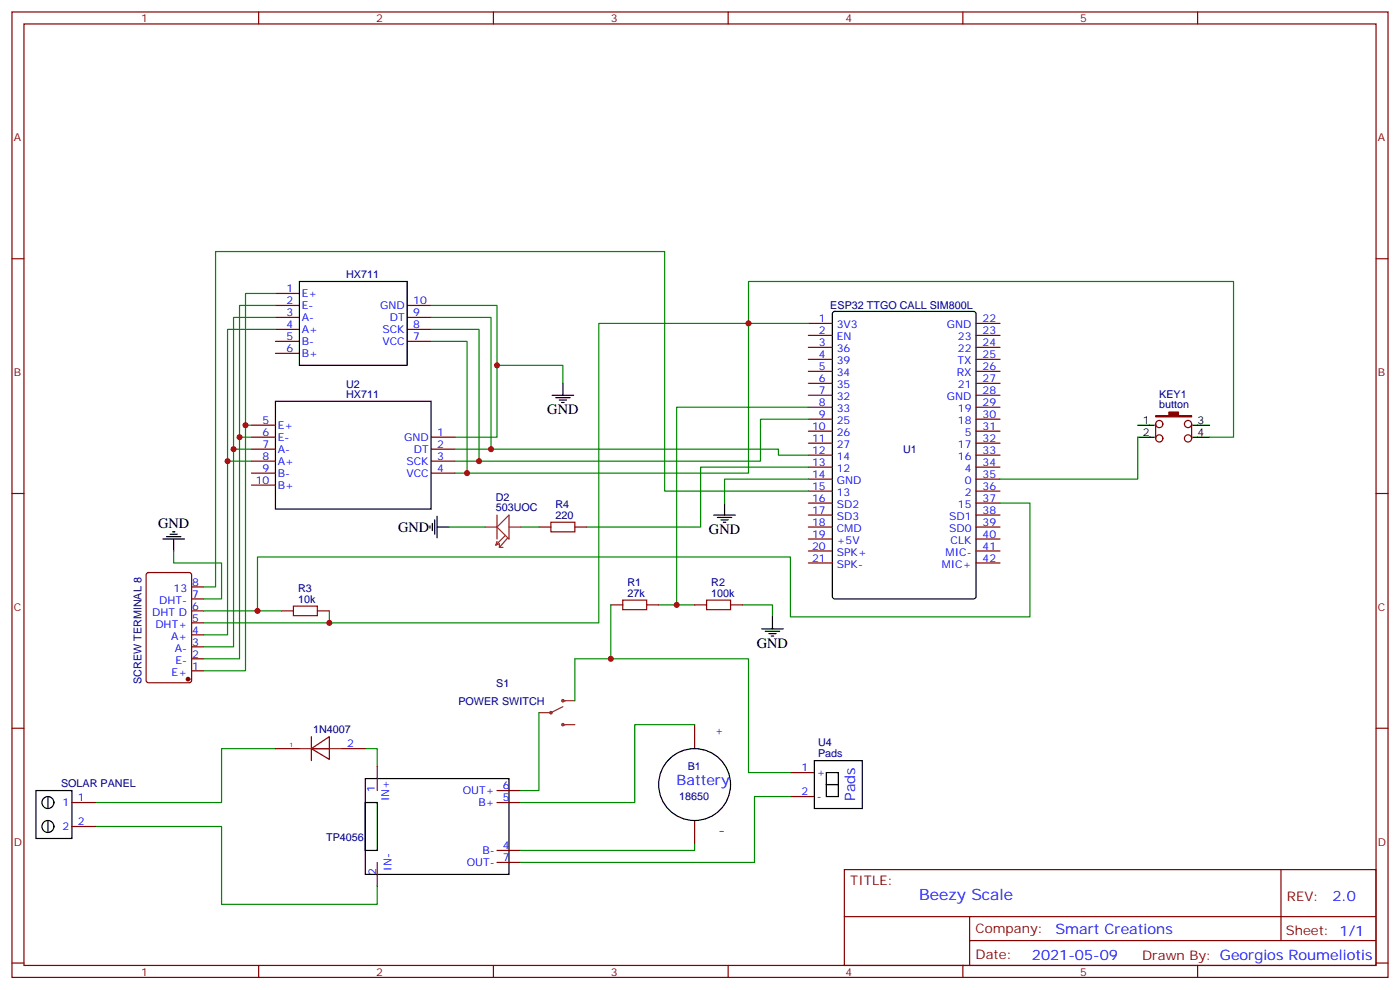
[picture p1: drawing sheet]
<svg xmlns="http://www.w3.org/2000/svg" width="412mm" height="292mm" viewBox="0 0 412 292" stroke-linecap="round" stroke-linejoin="round" font-family="sans-serif">
<g fill="none" stroke="#870000" stroke-width=".35">
<path d="M3.5 3.5h405.4v284.4h-405.4zM7.1 7.1h398.2v277.2h-398.2zM76.2 3.5v3.6M145.3 3.5v3.6M214.5 3.5v3.6M283.6 3.5v3.6M352.8 3.5v3.6M3.5 76.2h3.6M405.3 76.2h3.6M81.1 90h7.1M81.1 86.4h7.1M81.1 93.5h7.1"/>
<path d="M81.1 97h7.1M119.9 90h7.1M119.9 93.5h7.1M119.9 97h7.1M238.1 95.2h7.1M238.1 98.8h7.1M287.5 95.2h7.1M287.5 98.8h7.1M81.1 104.1h7.1M81.1 100.5h7.1M119.9 100.5h7.1M238.1 102.3h7.1"/>
<path d="M238.1 105.8h7.1M238.1 109.4h7.1M238.1 112.9h7.1M238.1 116.4h7.1M238.1 119.9h7.1M287.5 102.3h7.1M287.5 105.8h7.1M287.5 109.4h7.1M287.5 112.9h7.1M287.5 116.4h7.1M287.5 119.9h7.1M74.1 139.3h7"/>
<path d="M74.1 135.8h7M74.1 132.3h7M74.1 128.8h7M74.1 125.2h7M127 139.3h7.1M127 135.8h7.1M127 132.3h7.1M127 128.8h7.1M238.1 123.5h7.1M238.1 127h7.1M238.1 130.5h7.1M238.1 134.1h7.1"/>
<path d="M238.1 137.6h7.1M287.5 123.5h7.1M287.5 127h7.1M287.5 130.5h7.1M287.5 134.1h7.1M287.5 137.6h7.1M340.4 124.9v4.2M351 124.9v4.2M3.5 145.3h3.6M74.1 142.9h7M158.7 155.2h3.6M169.3 155.2h3.6"/>
<path d="M238.1 141.1h7.1M238.1 144.6h7.1M238.1 148.2h7.1M238.1 151.7h7.1M238.1 155.2h7.1M238.1 158.8h7.1M287.5 141.1h7.1M287.5 144.6h7.1M287.5 148.2h7.1M287.5 151.7h7.1M287.5 155.2h7.1M287.5 158.8h7.1"/>
<path d="M405.3 145.3h3.6M43.3 168.8l.4-.2h12l.7 .5v31.3l-.4 .6-12.3 .1-.6-.5-.1-31.3zM56.4 179.9h3.6M56.4 176.4h3.6M56.4 172.9h3.6M82.9 179.9h3.5M93.5 179.9h3.5M179.9 178.2h3.5M190.5 178.2h3.5M204.6 178.2h3.5M215.2 178.2h3.5M238.1 162.3h7.1"/>
<path d="M238.1 165.8h7.1M287.5 162.3h7.1M287.5 165.8h7.1M56.4 197.6h3.6M56.4 194h3.6M56.4 190.5h3.6M56.4 187h3.6M56.4 183.4h3.6M3.5 214.5h3.6M91.7 217v7M204.6 213.4v7.1M405.3 214.5h3.6"/>
<path d="M21.2 236.4h7M81.1 220.5h7.1M91.7 220.5l5.3-3.5v6.7l-5.3-3.2h.4M100.5 220.5h7.1M111.1 225.8v7M146.4 236.4h7.1M146.4 232.8h7.1M232.8 227.5h7.1M232.8 234.6h7.1M21.2 243.4h7M111.1 254v7.1M146.4 250.5h7.1"/>
<path d="M146.4 254h7.1M204.6 241.7v7M248.7 256.1h156.6v28.2h-156.6zM377.3 256.1v20.9M248.7 270h156.5M285.6 277h119.6M285.6 270v14.1M3.5 283.6h3.6M76.2 284.3v3.6M145.3 284.3v3.6M214.5 284.3v3.6M283.6 284.3v3.6"/>
<path d="M352.8 284.3v3.6M405.3 283.6h3.6"/>
<circle cx="341.5" cy="129.1" r="1.06"/>
<circle cx="341.5" cy="124.9" r="1.06"/>
<circle cx="350" cy="124.9" r="1.06"/>
<circle cx="350" cy="129.1" r="1.06"/>
</g>
<g fill="none" stroke="#000" stroke-width=".35">
<path d="M88.2 82.9h31.7v24.7h-31.7zM245.4 91.9l.5-.2h40.9l.7 .5v83.5l-.4 .6-41.2 .1-.7-.5v-83.5zM81.1 118.2h45.9v31.7h-45.9zM162.6 116.4h6.4M163.7 117.1h4.2M164.7 117.8h2.2M165.5 118.5h.7M165.8 112.9v3.5M335.1 125.2h5M335.1 128.8h5M351.4 125.2h4.9M351.4 128.8h4.9"/>
<path d="M48 158.8h6.3M49 158h4.3M50.1 157.3h2.1M50.8 156.6h.7M51.2 158.8v3.5M126.6 154.9v.7M127.4 154.2v2.1M128.1 153.1v4.2M128.8 155.2h3.5M128.8 152v6.4M210.3 151.7h6.3M211.3 152.4h4.2"/>
<path d="M212.4 153.1h2.1M213.1 153.8h.7M213.4 148.2v3.5M224.4 185.2h6.3M225.4 185.9h4.3M226.5 186.6h2.1M227.2 187.3h.7M227.5 181.7v3.5M10.6 232.8h10.6v14.1h-10.6zM14.1 234.6v3.5M91.7 220.5h5.3M107.6 229.3h42.3v28.2h-42.3z"/>
<path d="M107.6 236.4h3.5v14.1h-3.5zM239.9 224h14.1v14.1h-14.1zM243.4 227.5h3.5v3.6h-3.5zM243.4 231.1h3.5v3.5h-3.5zM14.1 241.7v3.5"/>
<circle cx="14.1" cy="236.4" r="1.76"/>
<circle cx="204.6" cy="231.1" r="10.6"/>
<circle cx="14.1" cy="243.4" r="1.76"/>
</g>
<g fill="none" stroke="#008700" stroke-width=".35">
<path d="M81.1 86.4h-8.8v38.8M81.1 90h-10.5v38.8M81.1 93.5h-12.3v38.8M81.1 97h-14.1v38.8M127 97h14.1v38.8M127 93.5h17.6v38.8M127 90h19.4v17.6M238.1 95.2h-17.6v-12.3h142.9v45.9h-7.1M127 100.5h10.6v38.8M165.8 112.9v-5.3h-19.4v21.2h-12.3M238.1 119.9h-38.8v58.3M74.1 125.2h-1.8v72.4h-12.3"/>
<path d="M74.1 128.8h-3.5v65.2h-10.6M74.1 132.3h-5.3v58.2h-8.8M74.1 135.8h-7.1v51.2h-7M134.1 139.3h86.4v-44.1h-44.1v88.2h-116.4M134.1 132.3h95.2v1.8h8.8M238.1 123.5h-14.1v12.3h-89.9M238.1 137.6h-31.7v17.6h-33.5M335.1 128.8v12.3h-40.5M132.3 155.2h10.6M153.5 155.2h5.2M238.1 141.1h-24.7v7.1M238.1 144.6h-42.3v-70.5h-132.3v98.8h-3.5"/>
<path d="M294.6 148.2h8.8v33.5h-70.6v-17.7h-157v15.9M51.2 162.3v3.5h14.1v10.6h-5.3M60 179.9h22.9M97 179.9v3.5M179.9 178.2v15.8M194 178.2h10.6M218.7 178.2h8.8v3.5M158.7 209.9v22.9h-5.2M169.3 206.4v-12.4h51.2v33.5h12.3M204.6 213.4h-17.6v23h-33.5M81.1 220.5h-15.8v15.9h-37.1M107.6 220.5h3.5v5.3"/>
<path d="M232.8 234.6h-10.6v19.4h-68.7M28.2 243.4h37.1v22.9h45.8v-5.2M204.6 248.7v1.8h-51.1"/>
</g>
<path d="M88.2 220.5h12.3" fill="none" stroke="#930" stroke-width=".35"/>
<path d="M162.3 153.8h7v2.8h-7zM86.4 178.5h7.1v2.8h-7.1zM183.4 176.7h7.1v2.9h-7.1zM208.1 176.7h7.1v2.9h-7.1z" fill="none" stroke="#a10000" stroke-width=".35"/>
<g fill="#870000" stroke="#870000" stroke-width=".35">
<path d="M340.4 122.4h3.9v-1h2.8v1h3.9v.4h-10.6z"/>
<circle cx="55.4" cy="200" r=".53"/>
</g>
<g fill="none" stroke="#8c2424" stroke-width=".35">
<path d="M142.9 155.2h3.5M146.4 155.2l3.5-3.5v7.1zM146.4 151.7v7.1M146.4 159.5l-.4 1M148.9 157.7l-2.9 2.8M149.6 158.4l-2.5 2.8M149.9 155.2h3.6M146 160.5l1.1-.3v1M147.1 161.2h1.1M165.8 208.1l-3.5 1.8h-3.6M165.8 213.4h3.5M165.8 206.4h3.5"/>
<circle cx="162.3" cy="209.9" r=".35"/>
<circle cx="165.8" cy="206.4" r=".35"/>
<circle cx="165.8" cy="213.4" r=".35"/>
</g>
<g fill="#c00">
<circle cx="220.5" cy="95.2" r=".88"/>
<circle cx="137.6" cy="139.3" r=".88"/>
<circle cx="141.1" cy="135.8" r=".88"/>
<circle cx="144.6" cy="132.3" r=".88"/>
<circle cx="146.4" cy="107.6" r=".88"/>
<circle cx="179.9" cy="194" r=".88"/>
<circle cx="72.3" cy="125.2" r=".88"/>
<circle cx="70.6" cy="128.8" r=".88"/>
<circle cx="68.8" cy="132.3" r=".88"/>
<circle cx="67" cy="135.8" r=".88"/>
<circle cx="199.3" cy="178.2" r=".88"/>
<circle cx="97" cy="183.4" r=".88"/>
<circle cx="75.8" cy="179.9" r=".88"/>
</g>
<text font-size="4.6" fill="#00f" x="270.8" y="265.1">Beezy Scale</text>
<g font-size="4.2">
<text x="161.2" y="122.1">GND</text>
<text x="46.6" y="155.6">GND</text>
<text x="117.3" y="156.7">GND</text>
<text x="208.8" y="157.3">GND</text>
<text x="223" y="190.9">GND</text>
</g>
<g font-size="4.2" fill="#00f">
<text x="199.3" y="231.1">Battery</text>
<text x="251.9" y="236" transform="rotate(-90 251.9 236)">Pads</text>
<text x="211.7" y="245.9">-</text>
<text x="392.5" y="265.4">2.0</text>
<text x="310.9" y="274.9">Smart Creations</text>
<text x="304" y="282.7">2021-05-09</text>
</g>
<g font-size="3.9" fill="#800">
<text x="250.5" y="260.7">TITLE:</text>
<text x="379.1" y="265.4">REV:</text>
<text x="287.4" y="274.9">Company:</text>
<text x="378.7" y="275.5">Sheet: 1/1</text>
<text x="287.4" y="282.6">Date:</text>
<text x="336.4" y="282.7">Drawn By: Georgios Roumeliotis</text>
</g>
<g font-size="3.2" fill="#800">
<text x="41.6" y="6.5">1</text>
<text x="110.8" y="6.5">2</text>
<text x="179.9" y="6.5">3</text>
<text x="249.1" y="6.5">4</text>
<text x="318.2" y="6.5">5</text>
<text x="4.1" y="41.6">A</text>
<text x="405.9" y="41.6">A</text>
<text x="4.1" y="110.8">B</text>
<text x="405.9" y="110.8">B</text>
<text x="4.1" y="179.9">C</text>
<text x="405.9" y="179.9">C</text>
<text x="4.1" y="249.1">D</text>
<text x="405.9" y="249.1">D</text>
<text x="41.6" y="287.3">1</text>
<text x="110.8" y="287.3">2</text>
<text x="179.9" y="287.3">3</text>
<text x="249.1" y="287.3">4</text>
<text x="318.2" y="287.3">5</text>
</g>
<g font-size="3.2" fill="#000080">
<text x="102" y="81.8">HX711</text>
<text x="244.6" y="91.1">ESP32 TTGO CALL SIM800L</text>
<text x="101.9" y="117.1">HX711</text>
<text x="101.9" y="114.2">U2</text>
<text x="341.5" y="117.4">KEY1</text>
<text x="341.5" y="120.3">button</text>
<text x="266" y="133.4">U1</text>
<text x="146.1" y="147.5">D2</text>
<text x="163.6" y="149.6">R4</text>
<text x="146.1" y="150.6">503UOC</text>
<text x="163.6" y="152.8">220</text>
<text x="184.8" y="172.5">R1</text>
<text x="209.5" y="172.5">R2</text>
<text x="87.8" y="177.4">10k</text>
<text x="87.8" y="174.3">R3</text>
<text x="184.8" y="175.7">27k</text>
<text x="209.5" y="175.7">100k</text>
<text x="41.7" y="201.5" transform="rotate(-90 41.7 201.5)">SCREW TERMINAL 8</text>
<text x="146.2" y="202.2">S1</text>
<text x="135" y="207.5">POWER SWITCH</text>
<text x="92.3" y="215.9">1N4007</text>
<text x="241" y="219.8">U4</text>
<text x="202.6" y="226.9">B1</text>
<text x="241" y="223">Pads</text>
<text x="18" y="231.8">SOLAR PANEL</text>
<text x="200" y="235.7">18650</text>
<text x="96.1" y="247.7">TP4056</text>
</g>
<g font-size="3.2" fill="#00f">
<text x="84.4" y="89.6">2</text>
<text x="84.4" y="86.1">1</text>
<text x="88.9" y="87.5">E+</text>
<text x="121.7" y="89.6">10</text>
<text x="84.4" y="93.1">3</text>
<text x="88.9" y="91">E-</text>
<text x="88.9" y="94.5">A-</text>
<text x="112" y="91">GND</text>
<text x="114.8" y="94.5">DT</text>
<text x="121.7" y="93.1">9</text>
<text x="241.2" y="94.9">1</text>
<text x="289.5" y="94.9">22</text>
<text x="84.4" y="96.7">4</text>
<text x="84.4" y="100.2">5</text>
<text x="88.9" y="98.1">A+</text>
<text x="88.9" y="101.6">B-</text>
<text x="112.6" y="101.6">VCC</text>
<text x="112.7" y="98.1">SCK</text>
<text x="121.7" y="96.7">8</text>
<text x="121.7" y="100.2">7</text>
<text x="241.2" y="98.4">2</text>
<text x="241.2" y="102">3</text>
<text x="246.5" y="96.7">3V3</text>
<text x="246.5" y="100.2">EN</text>
<text x="278.9" y="96.7">GND</text>
<text x="282.2" y="100.2">23</text>
<text x="289.5" y="98.4">23</text>
<text x="289.5" y="102">24</text>
<text x="84.4" y="103.7">6</text>
<text x="88.9" y="105.1">B+</text>
<text x="241.2" y="105.5">4</text>
<text x="246.5" y="103.7">36</text>
<text x="246.5" y="107.2">39</text>
<text x="282.1" y="107.2">TX</text>
<text x="282.2" y="103.7">22</text>
<text x="289.5" y="105.5">25</text>
<text x="241.2" y="109">5</text>
<text x="241.2" y="112.5">6</text>
<text x="246.5" y="110.8">34</text>
<text x="281.8" y="110.8">RX</text>
<text x="289.5" y="109">26</text>
<text x="289.5" y="112.5">27</text>
<text x="241.2" y="116.1">7</text>
<text x="241.2" y="119.6">8</text>
<text x="246.5" y="114.3">35</text>
<text x="246.5" y="117.8">32</text>
<text x="278.9" y="117.8">GND</text>
<text x="282.2" y="114.3">21</text>
<text x="289.5" y="116.1">28</text>
<text x="289.5" y="119.6">29</text>
<text x="77.4" y="124.9">5</text>
<text x="241.2" y="123.1">9</text>
<text x="246.5" y="121.4">33</text>
<text x="246.5" y="124.9">25</text>
<text x="282.2" y="121.4">19</text>
<text x="282.2" y="124.9">18</text>
<text x="289.5" y="123.1">30</text>
<text x="77.4" y="131.9">7</text>
<text x="77.4" y="128.4">6</text>
<text x="81.8" y="129.8">E-</text>
<text x="81.8" y="126.3">E+</text>
<text x="119" y="129.8">GND</text>
<text x="128.8" y="128.4">1</text>
<text x="128.8" y="131.9">2</text>
<text x="239.2" y="126.6">10</text>
<text x="239.2" y="130.2">11</text>
<text x="246.5" y="128.4">26</text>
<text x="246.5" y="131.9">27</text>
<text x="282.2" y="131.9">17</text>
<text x="284.2" y="128.4">5</text>
<text x="289.5" y="126.6">31</text>
<text x="289.5" y="130.2">32</text>
<text x="77.4" y="135.5">8</text>
<text x="81.8" y="136.9">A+</text>
<text x="81.8" y="133.3">A-</text>
<text x="119.7" y="136.9">SCK</text>
<text x="121.9" y="133.3">DT</text>
<text x="128.8" y="135.5">3</text>
<text x="239.2" y="133.7">12</text>
<text x="239.2" y="137.2">13</text>
<text x="246.5" y="135.5">14</text>
<text x="282.2" y="135.5">16</text>
<text x="289.5" y="133.7">33</text>
<text x="289.5" y="137.2">34</text>
<text x="75.3" y="142.5">10</text>
<text x="77.4" y="139">9</text>
<text x="81.8" y="143.9">B+</text>
<text x="81.8" y="140.4">B-</text>
<text x="119.7" y="140.4">VCC</text>
<text x="128.8" y="139">4</text>
<text x="239.2" y="140.8">14</text>
<text x="246.5" y="139">12</text>
<text x="246.5" y="142.5">GND</text>
<text x="284.2" y="139">4</text>
<text x="284.2" y="142.5">0</text>
<text x="289.5" y="140.8">35</text>
<text x="239.2" y="144.3">15</text>
<text x="239.2" y="147.8">16</text>
<text x="246.5" y="146.1">13</text>
<text x="246.5" y="149.6">SD2</text>
<text x="282.2" y="149.6">15</text>
<text x="284.2" y="146.1">2</text>
<text x="289.5" y="144.3">36</text>
<text x="289.5" y="147.8">37</text>
<text x="239.2" y="151.3">17</text>
<text x="239.2" y="154.9">18</text>
<text x="246.5" y="153.1">SD3</text>
<text x="279.6" y="153.1">SD1</text>
<text x="289.5" y="151.3">38</text>
<text x="289.5" y="154.9">39</text>
<text x="239.2" y="158.4">19</text>
<text x="239.2" y="161.9">20</text>
<text x="246.5" y="156.6">CMD</text>
<text x="246.5" y="160.2">+5V</text>
<text x="279.6" y="156.6">SD0</text>
<text x="280" y="160.2">CLK</text>
<text x="289.5" y="158.4">40</text>
<text x="289.5" y="161.9">41</text>
<text x="239.2" y="165.5">21</text>
<text x="246.5" y="163.7">SPK+</text>
<text x="246.5" y="167.2">SPK-</text>
<text x="277.4" y="167.2">MIC+</text>
<text x="278.5" y="163.7">MIC-</text>
<text x="289.5" y="165.5">42</text>
<text x="56.6" y="172.5">8</text>
<text x="46.9" y="177.8">DHT-</text>
<text x="51.1" y="174.3">13</text>
<text x="56.6" y="179.6">6</text>
<text x="56.6" y="176">7</text>
<text x="44.8" y="181.3">DHT D</text>
<text x="45.8" y="184.9">DHT+</text>
<text x="56.6" y="183.1">5</text>
<text x="50.4" y="188.4">A+</text>
<text x="51.5" y="191.9">A-</text>
<text x="56.6" y="190.1">3</text>
<text x="56.6" y="186.6">4</text>
<text x="51.7" y="195.4">E-</text>
<text x="56.6" y="197.2">1</text>
<text x="56.6" y="193.7">2</text>
<text x="50.5" y="199">E+</text>
<text x="102.3" y="220.1">2</text>
<text x="212.7" y="216.7" transform="rotate(-90 212.7 216.7)">+</text>
<text x="236.1" y="227.2">1</text>
<text x="110.4" y="233.2" transform="rotate(-90 110.4 233.2)">1</text>
<text x="136.3" y="233.9">OUT+</text>
<text x="148.2" y="232.5">6</text>
<text x="240.6" y="228.6">+</text>
<text x="18.4" y="237.4">1</text>
<text x="22.9" y="236">1</text>
<text x="114.7" y="236" transform="rotate(-90 114.7 236)">IN+</text>
<text x="140.9" y="237.4">B+</text>
<text x="148.2" y="236">5</text>
<text x="236.1" y="234.2">2</text>
<text x="240.6" y="235.7">-</text>
<text x="18.4" y="244.5">2</text>
<text x="22.9" y="243.1">2</text>
<text x="142.1" y="251.5">B-</text>
<text x="148.2" y="250.1">4</text>
<text x="110.8" y="257.8" transform="rotate(-90 110.8 257.8)">2</text>
<text x="115.4" y="256.5" transform="rotate(-90 115.4 256.5)">IN-</text>
<text x="137.5" y="255.1">OUT-</text>
<text x="148.2" y="253.6">7</text>
</g>
<g font-size="3.2">
<text x="336.6" y="124.9">1</text>
<text x="352.8" y="124.9">3</text>
<text x="336.6" y="128.4">2</text>
<text x="352.8" y="128.4">4</text>
</g>
<text font-size="1.8" fill="#00f" x="85.3" y="220.1">1</text>
</svg>
